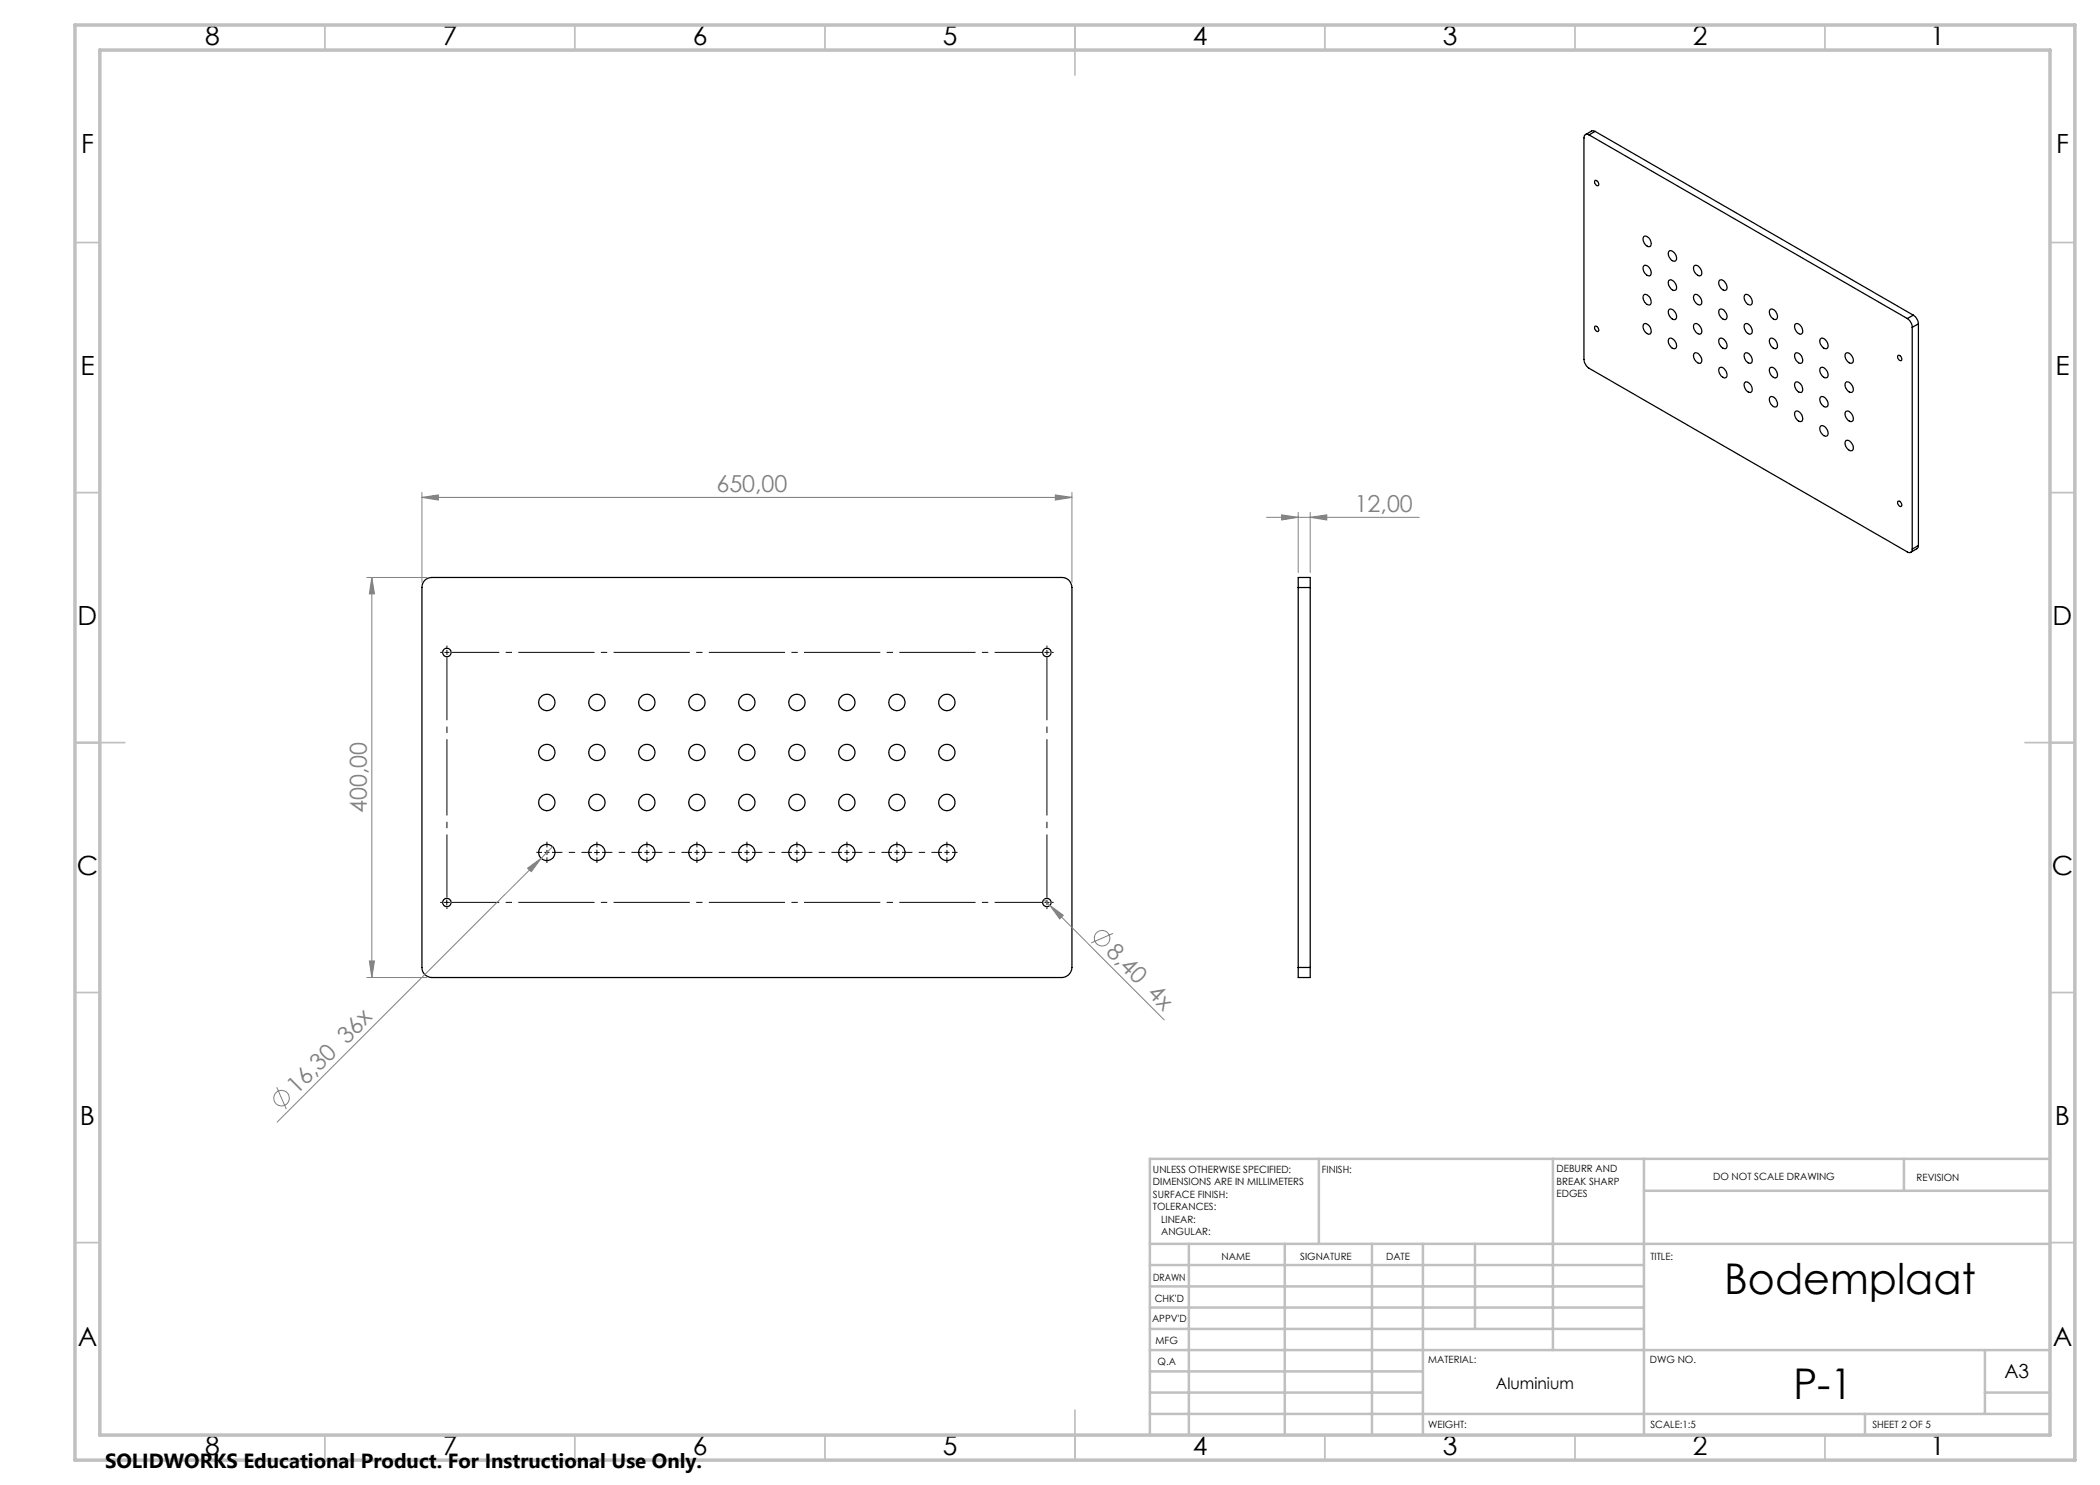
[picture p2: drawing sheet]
<svg xmlns="http://www.w3.org/2000/svg" width="420mm" height="297mm" viewBox="0 0 420 297" stroke-linecap="round" stroke-linejoin="round" font-family="sans-serif">
<g fill="none" stroke="#000" stroke-width=".25">
<path d="M317.8 27a.63 .63 0 0 0-.7-.1 .63 .63 0 0 0-.3 .7v44.3a2.46 2.46 0 0 0 1 1.8l63.7 36.7a.6 .6 0 0 0 .7 .1 .6 .6 0 0 0 .2-.7M317.8 27l63.7 36.7M319 36.1a.65 .65 0 0 1 .6 .3 .65 .65 0 0 1 0 .7 .76 .76 0 0 1-.6-1zM319 26.3l-.4-.2-.3 .1-1.2 .7M319 26.3l-1.2 .7M319 26.3l63.7 36.7M328.7 59.1a.97 .97 0 0 1 1.4 .8 .65 .65 0 0 1 .1 .7 .65 .65 0 0 1-.6 .4 1.6 1.6 0 0 1-.9-1.9zM328.7 53.2a.97 .97 0 0 1 1.4 .8 .65 .65 0 0 1 .1 .8 .65 .65 0 0 1-.6 .3 1.6 1.6 0 0 1-.9-1.9zM328.8 47.3a1.38 1.38 0 0 1 1.3 2 1.35 1.35 0 0 1-1.3-2zM333.8 56.1a1.05 1.05 0 0 1 1.4 .9 .65 .65 0 0 1 .1 .7 .65 .65 0 0 1-.7 .4 1.66 1.66 0 0 1-.8-2zM333.8 50.3a1 1 0 0 1 1.4 .8 .65 .65 0 0 1 .1 .8 .65 .65 0 0 1-.7 .3 1.6 1.6 0 0 1-.8-1.9zM338.8 59.1a.78 .78 0 0 1 1.2 .3 .87 .87 0 0 1 .4 .9 .87 .87 0 0 1-.5 .7 1.55 1.55 0 0 1-1.1-1.9z"/>
<path d="M338.8 53.2a.87 .87 0 0 1 1.3 .6 .8 .8 0 0 1-.2 1.4 1.55 1.55 0 0 1-1.1-2zM343.9 56.1a1.03 1.03 0 0 1 1.4 .9 .65 .65 0 0 1 .1 .7 .65 .65 0 0 1-.6 .4 1.63 1.63 0 0 1-.9-2zM348.9 59.1a.97 .97 0 0 1 1.4 .8 .65 .65 0 0 1 .2 .7 .65 .65 0 0 1-.7 .4 1.6 1.6 0 0 1-.9-1.9zM319 65.3a.66 .66 0 0 1 .6 .3 .66 .66 0 0 1 0 .7 .74 .74 0 0 1-.6-1zM328.7 64.9a1.08 1.08 0 0 1 1.5 1 .58 .58 0 0 1-.1 .9 .58 .58 0 0 1-.9-.2 1.6 1.6 0 0 1-.5-1.7zM333.8 67.8a1 1 0 0 1 1.4 .8 .65 .65 0 0 1 .1 .8 .65 .65 0 0 1-.7 .3 1.6 1.6 0 0 1-.8-1.9zM333.8 62a1 1 0 0 1 1.4 .8 .65 .65 0 0 1 .1 .7 .65 .65 0 0 1-.7 .4 1.6 1.6 0 0 1-.8-1.9zM338.8 70.7a.87 .87 0 0 1 1.3 .6 .8 .8 0 0 1-.2 1.4 1.55 1.55 0 0 1-1.1-2zM338.8 64.9a1.03 1.03 0 0 1 1.5 .8 .65 .65 0 0 1 .1 .8 .65 .65 0 0 1-.7 .3 1.66 1.66 0 0 1-.9-1.9zM343.9 73.6a.87 .87 0 0 1 1.3 .6 .82 .82 0 0 1-.3 1.4 1.6 1.6 0 0 1-1-2zM343.9 67.8a.87 .87 0 0 1 1.3 .6 .8 .8 0 0 1-.3 1.3 1.55 1.55 0 0 1-1-1.9zM343.9 62a.87 .87 0 0 1 1.3 .6 .8 .8 0 0 1-.3 1.3 1.55 1.55 0 0 1-1-1.9z"/>
<path d="M348.9 76.5a.97 .97 0 0 1 1.4 .9 .65 .65 0 0 1 .2 .7 .65 .65 0 0 1-.7 .4 1.6 1.6 0 0 1-.9-2zM348.9 70.7a.97 .97 0 0 1 1.4 .8 .65 .65 0 0 1 .2 .8 .65 .65 0 0 1-.7 .3 1.6 1.6 0 0 1-.9-1.9zM348.9 64.9a.97 .97 0 0 1 1.4 .8 .65 .65 0 0 1 .2 .8 .65 .65 0 0 1-.7 .3 1.66 1.66 0 0 1-.9-1.9zM354 73.6a.97 .97 0 0 1 1.4 .9 .65 .65 0 0 1 .1 .7 .65 .65 0 0 1-.6 .4 1.66 1.66 0 0 1-.9-2zM354 67.8a.97 .97 0 0 1 1.4 .8 .65 .65 0 0 1 .1 .7 .65 .65 0 0 1-.6 .4 1.6 1.6 0 0 1-.9-1.9zM354 62a.97 .97 0 0 1 1.4 .8 .65 .65 0 0 1 .1 .7 .65 .65 0 0 1-.6 .4 1.6 1.6 0 0 1-.9-1.9zM354.1 79.4a1.31 1.31 0 0 1 1.2 1.9 1.31 1.31 0 0 1-1.2-1.9zM359 76.5a.97 .97 0 0 1 1.4 .9 .65 .65 0 0 1 .1 .7 .65 .65 0 0 1-.6 .4 1.6 1.6 0 0 1-.9-2zM359 70.7a.97 .97 0 0 1 1.4 .8 .65 .65 0 0 1 .1 .8 .65 .65 0 0 1-.6 .3 1.6 1.6 0 0 1-.9-1.9zM359 64.9a.97 .97 0 0 1 1.4 .8 .65 .65 0 0 1 .1 .8 .65 .65 0 0 1-.6 .3 1.66 1.66 0 0 1-.9-1.9zM364.1 79.5a1 1 0 0 1 1.4 .8 .65 .65 0 0 1 .1 .7 .65 .65 0 0 1-.7 .4 1.6 1.6 0 0 1-.8-1.9zM364.1 73.6a.77 .77 0 0 1 1.2 .4 .98 .98 0 0 1 0 1.6 1.51 1.51 0 0 1-1.2-2z"/>
<path d="M364.1 67.8a1 1 0 0 1 1.4 .8 .65 .65 0 0 1 .1 .8 .65 .65 0 0 1-.7 .3 1.6 1.6 0 0 1-.8-1.9zM369.2 76.4a1.34 1.34 0 0 1 1.3 2 1.34 1.34 0 0 1-1.3-2zM369.2 70.6a1.34 1.34 0 0 1 1.3 2 1.34 1.34 0 0 1-1.3-2zM379.6 71.1a.65 .65 0 0 1 .7 .3 .65 .65 0 0 1-.1 .7 .76 .76 0 0 1-.6-1zM381.5 63.7a2.28 2.28 0 0 1 .9 1.8M382.4 65.5v44.3M382.7 63a2.31 2.31 0 0 1 1 1.8M382.7 63l-1.2 .7M383.7 64.8l-1.3 .7M383.7 64.8v44.3M359 82.4a.97 .97 0 0 1 1.4 .8 .65 .65 0 0 1 .1 .7 .65 .65 0 0 1-.6 .4 1.66 1.66 0 0 1-.9-1.9zM364.1 85.3a1 1 0 0 1 1.4 .8 .65 .65 0 0 1 .1 .8 .65 .65 0 0 1-.7 .3 1.6 1.6 0 0 1-.8-1.9z"/>
<path d="M369.2 88.1a1.34 1.34 0 0 1 1.3 2 1.34 1.34 0 0 1-1.3-2zM369.2 82.3a1.34 1.34 0 0 1 1.3 1.9 1.28 1.28 0 0 1-1.5-1.3zM84.9 116.1l.7-.5 .8-.1h126a1.99 1.99 0 0 1 2 2v76a2.05 2.05 0 0 1-2 2h-126a1.99 1.99 0 0 1-2-2v-76a2.07 2.07 0 0 1 .5-1.4zM259.6 117.5v-2h2.4v2M259.6 117.5h2.4M259.6 117.5v76M262 117.5v76M379.6 100.3a.66 .66 0 0 1 .6 .3 .66 .66 0 0 1 0 .7 .74 .74 0 0 1-.6-1zM383.7 109.1l-.2 .5-1.3 .9M383.7 109.1l-1.3 .7M259.6 193.5v2h2.4v-2M259.6 193.5h2.4"/>
<circle cx="89.4" cy="130.5" r=".84"/>
<circle cx="209.4" cy="130.5" r=".85"/>
<circle cx="109.4" cy="150.5" r="1.63"/>
<circle cx="109.4" cy="140.5" r="1.64"/>
<circle cx="119.4" cy="140.5" r="1.64"/>
<circle cx="119.4" cy="150.5" r="1.63"/>
<circle cx="129.4" cy="150.5" r="1.63"/>
<circle cx="129.4" cy="140.5" r="1.64"/>
<circle cx="139.4" cy="150.5" r="1.63"/>
<circle cx="139.4" cy="140.5" r="1.64"/>
<circle cx="149.4" cy="140.5" r="1.64"/>
<circle cx="149.4" cy="150.5" r="1.63"/>
<circle cx="159.4" cy="150.5" r="1.63"/>
<circle cx="159.4" cy="140.5" r="1.64"/>
<circle cx="169.4" cy="150.5" r="1.63"/>
<circle cx="169.4" cy="140.5" r="1.64"/>
<circle cx="179.4" cy="150.5" r="1.63"/>
<circle cx="179.4" cy="140.5" r="1.64"/>
<circle cx="189.4" cy="150.5" r="1.63"/>
<circle cx="189.4" cy="140.5" r="1.64"/>
<circle cx="109.4" cy="170.5" r="1.63"/>
<circle cx="109.4" cy="160.5" r="1.64"/>
<circle cx="119.4" cy="160.5" r="1.64"/>
<circle cx="119.4" cy="170.5" r="1.63"/>
<circle cx="129.4" cy="160.5" r="1.64"/>
<circle cx="129.4" cy="170.5" r="1.63"/>
<circle cx="139.4" cy="170.5" r="1.63"/>
<circle cx="139.4" cy="160.5" r="1.64"/>
<circle cx="149.4" cy="160.5" r="1.64"/>
<circle cx="149.4" cy="170.5" r="1.63"/>
<circle cx="159.4" cy="170.5" r="1.63"/>
<circle cx="159.4" cy="160.5" r="1.64"/>
<circle cx="169.4" cy="160.5" r="1.64"/>
<circle cx="169.4" cy="170.5" r="1.63"/>
<circle cx="179.4" cy="160.5" r="1.64"/>
<circle cx="179.4" cy="170.5" r="1.63"/>
<circle cx="189.4" cy="170.5" r="1.63"/>
<circle cx="189.4" cy="160.5" r="1.64"/>
<circle cx="89.4" cy="180.5" r=".83"/>
<circle cx="209.4" cy="180.5" r=".84"/>
</g>
<g fill="none" stroke="#808080" stroke-width=".2">
<path d="M84.4 99.5l3.3-.5v1zM84.4 98.5v18M84.4 99.5h130M211.1 99l3.3 .5-3.3 .5zM214.4 98.5v18M73.4 115.5h12M74.4 115.5l.5 3.3h-1zM74.4 115.5v80M253.3 103.5h30.5M256.3 103l3.3 .5-3.3 .5zM259.6 102.5v12M262 103.5l3.4-.5v1z"/>
<path d="M262 102.5v12M105.5 173.6l2.7-1.9-1.9 2.6zM108.2 171.7l-52.8 52.7M110.5 169.3l-2.3 2.4M208.8 179.9l1.2 1.2M73.4 195.5h12M73.9 192.2h1l-.5 3.3zM210 181.1l2.7 2-.8 .7zM210 181.1l22.8 22.9M222.6 186.7l-4.4 1.9M55.4 217.4l1.9 4.4"/>
<circle cx="220.4" cy="187.6" r="1.55"/>
<circle cx="56.3" cy="219.6" r="1.55"/>
</g>
<g fill="none" stroke="#000" stroke-width=".2" stroke-dasharray="15.2 1.3 1.3 1.3" stroke-linecap="butt">
<path d="M88.4 130.5h-.4M89.4 130.5v-.5M89.4 130.5h-.5M89.4 130.5v.5M89.4 130.5h.5M89.4 129.5v-.4M209.4 130.5v-.5M209.4 130.5h-.5M209.4 130.5v.5M209.4 130.5h.5M209.4 129.5v-.4M210.4 130.5h.3"/>
<path d="M108.4 170.5h-1.1M109.4 170.5v-.5M109.4 170.5h-.5M109.4 170.5v.5M109.4 170.5h.5M109.4 169.5v-1.2M109.4 171.5v1.1M119.4 169.5v-1.2M119.4 171.5v1.1M129.4 170.5v-.5M129.4 170.5h-.5M129.4 170.5v.5"/>
<path d="M129.4 170.5h.5M129.4 169.5v-1.2M129.4 171.5v1.1M139.4 170.5v-.5M139.4 170.5h-.5M139.4 170.5v.5M139.4 170.5h.5M139.4 169.5v-1.2M139.4 171.5v1.1M149.4 170.5v-.5M149.4 170.5h-.5M149.4 170.5v.5"/>
<path d="M149.4 170.5h.5M149.4 169.5v-1.2M149.4 171.5v1.1M159.4 170.5v-.5M159.4 170.5h-.5M159.4 170.5v.5M159.4 170.5h.5M159.4 169.5v-1.2M159.4 171.5v1.1M169.4 170.5v-.5M169.4 170.5h-.5M169.4 170.5v.5"/>
<path d="M169.4 170.5h.5M169.4 169.5v-1.2M169.4 171.5v1.1M179.4 170.5v-.5M179.4 170.5h-.5M179.4 170.5v.5M179.4 170.5h.5M179.4 169.5v-1.2M179.4 171.5v1.1M189.4 170.5v-.5M189.4 170.5h-.5M189.4 170.5v.5"/>
<path d="M189.4 170.5h.5M189.4 169.5v-1.2M189.4 171.5v1.1M190.4 170.5h1.1M88.4 180.5h-.4M89.4 181.5v.3M209.4 180.5v-.5M209.4 180.5h-.5M209.4 180.5v.5M209.4 180.5h.5M209.4 181.5v.3M210.4 180.5h.3"/>
</g>
<path d="M110.4 170.5h8M120.4 170.5h8M130.4 170.5h8M140.4 170.5h8M150.4 170.5h8M160.4 170.5h8M170.4 170.5h8M180.4 170.5h8" fill="none" stroke="#000" stroke-width=".2" stroke-dasharray="15.2 1.3 1.3 1.3" stroke-dashoffset="13.1" stroke-linecap="butt"/>
<path d="M90.4 130.5h118M90.4 180.5h118" fill="none" stroke="#000" stroke-width=".2" stroke-dasharray="15.2 1.3 1.3 1.3" stroke-dashoffset="5.8" stroke-linecap="butt"/>
<path d="M89.4 179.5v-48M209.4 179.5v-48" fill="none" stroke="#000" stroke-width=".2" stroke-dasharray="15.2 1.3 1.3 1.3" stroke-dashoffset="2.7" stroke-linecap="butt"/>
<path d="M89.4 180v1M118.9 170.5h1M119.4 170v1M88.9 180.5h1" fill="none" stroke="#000" stroke-width=".2"/>
<g fill="none" stroke="#c0c0c0" stroke-width=".35">
<path d="M65 5v5M115 5v5M165 5v5M215 5v10M265 5v5M315 5v5M365 5v5M15 48.5h5M410 48.5h5M15 98.5h5M410 98.5h5M15 148.5h10"/>
<path d="M405 148.5h10M15 198.5h5M410 198.5h5M15 248.5h5M410 248.5h5M65 287v5M115 287v5M165 287v5M215 282v10M265 287v5M315 287v5M365 287v5"/>
</g>
<g fill="none" stroke="#c0c0c0" stroke-width=".5">
<path d="M263.8 231.8v17M310.6 231.8v38.2M328.8 231.8v55.2M328.8 238.2h81.2M380.8 231.8v6.4M410 231.8h-180v55.2M230 248.8h180M230 257.3h98.8M230 253h98.8M237.8 248.8v38.2M257 248.8v38.2M274.4 248.8v38.2"/>
<path d="M284.6 248.8v38.2M295 248.8v17M230 265.8h98.8M230 261.5h98.8M230 278.5h54.6M230 274.3h54.6M230 270h180M397 278.5h13M397 270v12.8M230 282.8h180M373 282.8v4.2"/>
</g>
<path d="M15 5h400v287h-400zM20 10h390v277h-390z" fill="none" stroke="#c0c0c0" stroke-width=".7"/>
<g fill="#808080">
<path d="M105.5 173.6l2.7-1.9-1.9 2.6z"/>
<path d="M210 181.1l2.7 2-.8 .7z"/>
<path d="M262 103.5l3.4-.5v1zM256.3 103l3.3 .5-3.3 .5z"/>
<path d="M84.4 99.5l3.3-.5v1zM211.1 99l3.3 .5-3.3 .5z"/>
<path d="M74.4 115.5l.5 3.3h-1zM73.9 192.2h1l-.5 3.3z"/>
</g>
<g font-size="8.5">
<text x="344.9" y="258.8">Bodemplaat</text>
<text x="358.7" y="279.7">P-1</text>
</g>
<g font-size="5.3">
<text x="41" y="8.9">8</text>
<text x="88.5" y="8.9">7</text>
<text x="138.5" y="8.9">6</text>
<text x="188.5" y="8.9">5</text>
<text x="238.5" y="8.9">4</text>
<text x="288.5" y="8.9">3</text>
<text x="338.5" y="8.9">2</text>
<text x="386" y="8.9">1</text>
<text x="16.2" y="30.7">F</text>
<text x="411.2" y="30.7">F</text>
<text x="16.1" y="74.9">E</text>
<text x="411.1" y="74.9">E</text>
<text x="15.5" y="124.9">D</text>
<text x="410.5" y="124.9">D</text>
<text x="15.4" y="174.9">C</text>
<text x="410.4" y="174.9">C</text>
<text x="16" y="224.9">B</text>
<text x="411" y="224.9">B</text>
<text x="15.5" y="269.2">A</text>
<text x="410.5" y="269.2">A</text>
<text x="41" y="290.9">8</text>
<text x="88.5" y="290.9">7</text>
<text x="138.5" y="290.9">6</text>
<text x="188.5" y="290.9">5</text>
<text x="238.5" y="290.9">4</text>
<text x="288.5" y="290.9">3</text>
<text x="338.5" y="290.9">2</text>
<text x="386" y="290.9">1</text>
</g>
<g font-size="4.7" fill="#808080">
<text x="143.3" y="98.5">650,00</text>
<text x="270.9" y="102.4">12,00</text>
<text x="73.4" y="162.6" transform="rotate(-90 73.4 162.6)">400,00</text>
<text x="221" y="190.7" transform="rotate(45 221 190.7)">8,40 4x</text>
<text x="59.3" y="219" transform="rotate(-45 59.3 219)">16,30 36x</text>
</g>
<text font-size="4.1" x="21" y="293.7">SOLIDWORKS Educational Product. For Instructional Use Only.</text>
<text font-size="3.9" x="400.9" y="275.5">A3</text>
<text font-size="3.2" x="299.2" y="277.9">Aluminium</text>
<g font-size="2">
<text x="230.6" y="234.6">UNLESS OTHERWISE SPECIFIED:</text>
<text x="230.6" y="237.1">DIMENSIONS ARE IN MILLIMETERS</text>
<text x="230.6" y="239.6">SURFACE FINISH:</text>
<text x="264.4" y="234.6">FINISH:</text>
<text x="311.3" y="234.5">DEBURR AND</text>
<text x="311.3" y="237">BREAK SHARP</text>
<text x="311.3" y="239.5">EDGES</text>
<text x="342.6" y="236">DO NOT SCALE DRAWING</text>
<text x="383.3" y="236.2">REVISION</text>
<text x="230.6" y="242.1">TOLERANCES:</text>
<text x="232.2" y="244.6">LINEAR:</text>
<text x="232.2" y="247.1">ANGULAR:</text>
<text x="244.3" y="252">NAME</text>
<text x="260" y="251.9">SIGNATURE</text>
<text x="277.2" y="251.9">DATE</text>
<text x="330.1" y="251.9">TITLE:</text>
<text x="230.6" y="256.1">DRAWN</text>
<text x="230.9" y="260.3">CHK'D</text>
<text x="230.4" y="264.4">APPV'D</text>
<text x="231.1" y="268.8">MFG</text>
<text x="231.5" y="273">Q.A</text>
<text x="285.6" y="272.5">MATERIAL:</text>
<text x="330" y="272.5">DWG NO.</text>
<text x="285.6" y="285.5">WEIGHT:</text>
<text x="330.1" y="285.6">SCALE:1:5</text>
<text x="374.5" y="285.6">SHEET 2 OF 5</text>
</g>
</svg>
